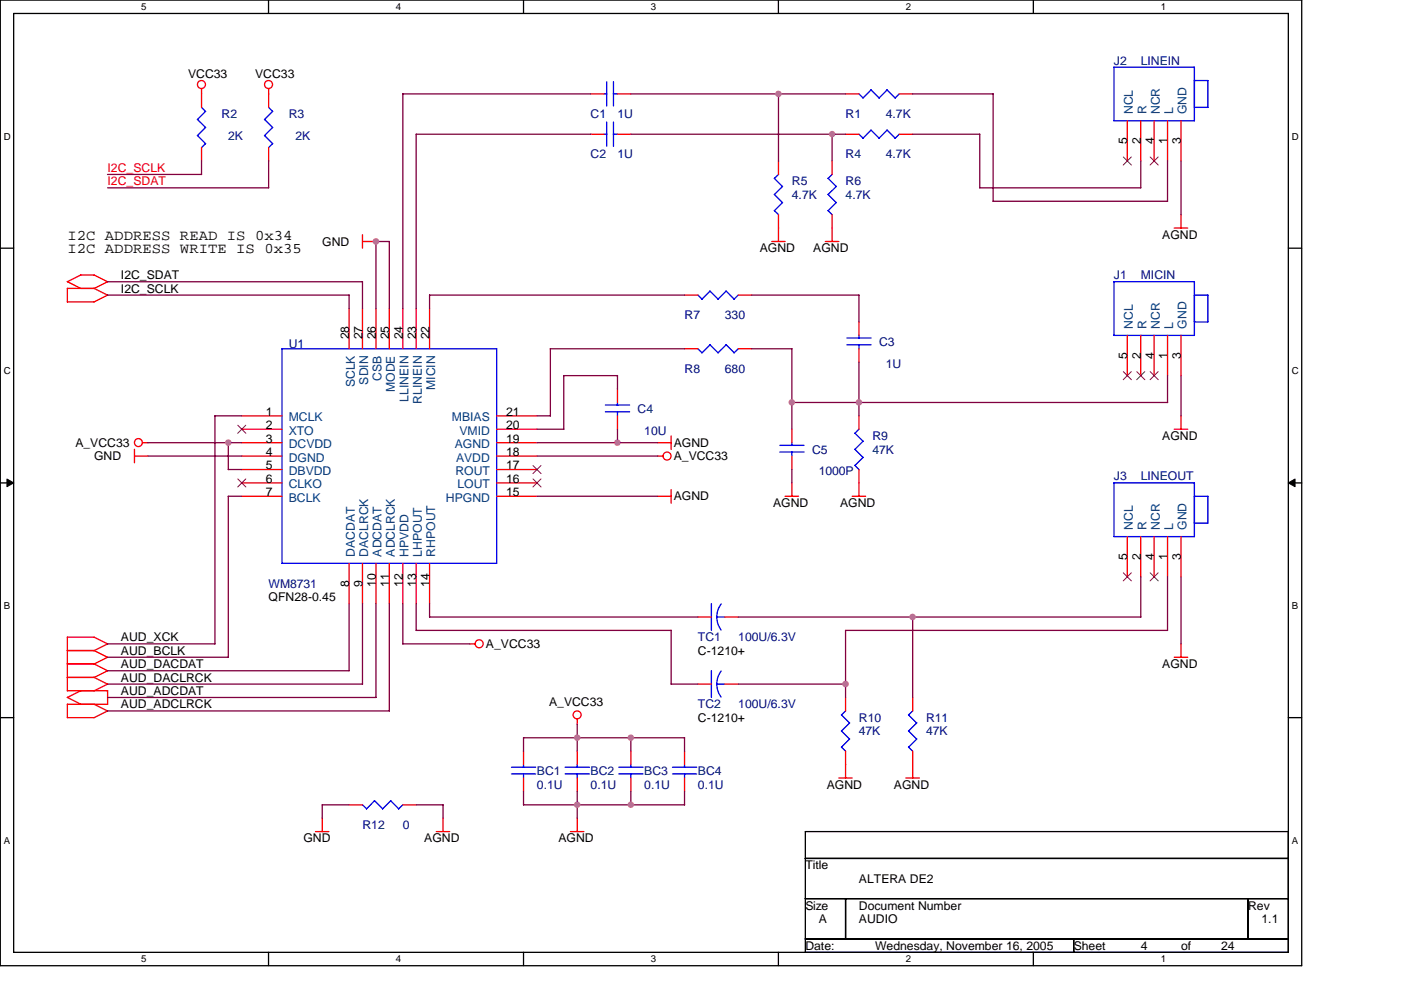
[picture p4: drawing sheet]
<svg xmlns="http://www.w3.org/2000/svg" width="297mm" height="210mm" viewBox="0 0 297 210" stroke-linecap="round" stroke-linejoin="round" font-family="sans-serif">
<path d="M.1 0h275.9v204.8h-275.9zM2.9 2.9h270.3v199.1h-270.3z" fill="none" stroke="#000" stroke-width=".28"/>
<g fill="#fff">
<path d="M29.9 .3h1.1v2.3h-1.1z"/>
<path d="M29.9 202.3h1.1v2.3h-1.1z"/>
</g>
<path d="M56.9 0v2.9M56.9 202v2.8" fill="none" stroke="#000" stroke-width=".28"/>
<g fill="#fff">
<path d="M83.9 .3h1.2v2.3h-1.2z"/>
<path d="M83.9 202.3h1.2v2.3h-1.2z"/>
</g>
<path d="M111 0v2.9M111 202v2.8" fill="none" stroke="#000" stroke-width=".28"/>
<g fill="#fff">
<path d="M138 .3h1.1v2.3h-1.1z"/>
<path d="M138 202.3h1.1v2.3h-1.1z"/>
</g>
<path d="M165 0v2.9M165 202v2.8" fill="none" stroke="#000" stroke-width=".28"/>
<g fill="#fff">
<path d="M192 .3h1.2v2.3h-1.2z"/>
<path d="M192 202.3h1.2v2.3h-1.2z"/>
</g>
<path d="M219.1 0v2.9M219.1 202v2.8" fill="none" stroke="#000" stroke-width=".28"/>
<g fill="#fff">
<path d="M246.1 .3h1.1v2.3h-1.1z"/>
<path d="M246.1 202.3h1.1v2.3h-1.1z"/>
<path d="M.8 27.7h1.5v2.3h-1.5z"/>
<path d="M273.9 27.7h1.5v2.3h-1.5z"/>
<path d="M.8 77.5h1.5v2.3h-1.5z"/>
<path d="M273.9 77.5h1.5v2.3h-1.5z"/>
</g>
<path d="M.1 52.6h2.8M273.2 52.6h2.8" fill="none" stroke="#000" stroke-width=".28"/>
<g fill="#fff">
<path d="M.8 127.3h1.4v2.3h-1.4z"/>
<path d="M273.9 127.3h1.3v2.3h-1.3z"/>
</g>
<path d="M.1 102.4h2.8M273.2 102.4h2.8" fill="none" stroke="#000" stroke-width=".28"/>
<path d="M1.5 101.6l1.4 .8-1.4 .8zM273.2 102.4l1.4-.8v1.6z" fill="#000" stroke="#000" stroke-width=".21"/>
<g fill="#fff">
<path d="M.8 177.1h1.4v2.3h-1.4z"/>
<path d="M273.9 177.1h1.3v2.3h-1.3z"/>
</g>
<path d="M.1 152.2h2.8M273.2 152.2h2.8M170.7 176.4h102.5v25.6h-102.5zM170.7 182.1h102.5M170.7 190.6h102.5M170.7 199.2h102.5M179.3 190.6v8.6M227.6 199.2v2.8M264.6 190.6v8.6" fill="none" stroke="#000" stroke-width=".28"/>
<g fill="none" stroke="#f00" stroke-width=".28">
<path d="M42.7 18.8v4M57 18.8v4M125.2 19.9h2.9M130.9 19.9h2.8M179.3 19.9h2.8M190.6 19.9h2.9M42.7 31.3v2.8M57 31.3v2.8M125.2 28.5h2.9M130.9 28.5h2.8M165.1 34.1v2.9M176.4 34.1v2.9"/>
<path d="M179.3 28.5h2.8M190.6 28.5h2.9M239 25.6v8.5M241.9 25.6v8.5M244.7 25.6v8.5M247.5 25.6v8.5M250.4 25.6v8.5M17.1 58.3h2.9l2.8 1.5M17.1 58.3l-2.8 1.5 2.8 1.4M22.8 59.8l-2.9 1.4M76.9 51.2h2.8M76.9 49.8v2.8"/>
<path d="M163.6 51.2h2.9M165.1 45.5v5.7M175 51.2h2.9M176.4 45.5v5.7M249 48.4h2.8M250.4 45.5v2.9M22.8 62.6l-2.9 1.5M22.8 62.6l-2.8-1.4h-5.7v2.8h5.7M74 65.4v8.6M76.9 65.4v8.6M79.7 65.4v8.6M82.5 65.4v8.6"/>
<path d="M85.4 65.4v8.6M88.2 65.4v8.6M91.1 65.4v8.6M145.1 62.6h2.9M145.1 74h2.9M156.5 62.6h2.9M156.5 74h2.9M182.1 68.3v2.8M182.1 74v2.8M239 71.1v8.6M241.9 71.1v8.6M244.7 71.1v8.6"/>
<path d="M247.5 71.1v8.6M250.4 71.1v8.6M28.5 96.7h2.9M28.5 95.3v2.8M30.2 93.9h1.2M51.3 96.7h8.5M51.3 93.9h8.5M51.3 91h8.5M51.3 88.2h8.5M51.3 99.6h8.5M105.3 96.7h8.6M105.3 93.9h8.6"/>
<path d="M105.3 91h8.6M105.3 88.2h8.6M105.3 99.6h8.6M130.9 82.5v2.9M130.9 88.2v2.8M139.4 96.7h1.2M139.4 93.9h2.9M142.3 92.5v2.8M167.9 91v2.9M167.9 96.7v2.9M182.1 88.2v2.8M182.1 99.6v5.7"/>
<path d="M249 91h2.8M250.4 88.2v2.8M51.3 105.3h8.5M51.3 102.4h8.5M74 119.5v8.5M76.9 119.5v8.5M79.7 119.5v8.5M82.5 119.5v8.5M85.4 119.5v8.5M88.2 119.5v8.5M91.1 119.5v8.5M105.3 105.3h8.6"/>
<path d="M105.3 102.4h8.6M139.4 105.3h2.9M142.3 103.8v2.9M166.5 105.3h2.8M167.9 102.4v2.9M180.7 105.3h2.8M239 113.8v8.5M241.9 113.8v8.5M244.7 113.8v8.5M247.5 113.8v8.5M250.4 113.8v8.5M14.3 138h5.7l2.8 1.4"/>
<path d="M14.3 135.1v11.4h8.5M14.3 135.1h5.7l2.8 1.5M22.8 139.4l-2.9 1.4M22.8 136.6l-2.9 1.4M99.6 136.6h1.2M148 130.9h2.8M153.7 130.9h2.8M249 139.4h2.8M250.4 136.5v2.9M14.3 140.8h5.7l2.8 1.5M14.3 143.7h5.7l2.8 1.4M17.1 146.5l-2.8 1.4 2.8 1.5"/>
<path d="M20 149.4l2.8 1.4M22.8 149.4h-8.5v2.8h5.7M22.8 142.3l-2.9 1.4M22.8 150.8l-2.9 1.4M22.8 145.1l-2.9 1.4M22.8 146.5v2.9M111 159.3v2.9M122.4 152.5v1.1M122.4 159.3v2.9M133.7 159.3v2.9M145.1 159.3v2.9M148 145.1h2.8"/>
<path d="M153.7 145.1h2.8M179.3 147.9v2.9M179.3 159.3v5.7M193.5 147.9v2.9M193.5 159.3v5.7M66.9 176.4h2.8M68.3 173.5v2.9M74 170.7h2.9M85.4 170.7h2.8M92.5 176.4h2.9M93.9 173.5v2.9M111 165v2.9"/>
<path d="M120.9 176.4h2.9M122.4 165v2.9M122.4 173.5v2.9M133.7 165v2.9M145.1 165v2.9M177.8 165h2.9M192.1 165h2.8"/>
<circle cx="42.7" cy="17.9" r=".85"/>
<circle cx="56.9" cy="17.9" r=".85"/>
<circle cx="29.3" cy="93.9" r=".84"/>
<circle cx="141.4" cy="96.7" r=".85"/>
<circle cx="101.6" cy="136.5" r=".85"/>
<circle cx="122.4" cy="151.6" r=".84"/>
</g>
<g fill="none" stroke="#00f" stroke-width=".28">
<path d="M128.1 19.9h.5M128.6 17.3v5.2M130 19.9h.9M130.1 17.3v5.2M182.1 19.9l.9 .9M184.7 19l1.7 1.8M184.7 19.1l-1.7 1.7M188.1 19l1.7 1.8M188.1 19.1l-1.7 1.7M190.6 19.9l-.8 .9M236.2 14.2h17v11.4h-17zM253.2 17.1h2.9v5.7h-2.9"/>
<path d="M41.9 25.3l1.7 1.8M41.9 28.7l1.7 1.8M42.7 22.8l.9 .8M43.6 23.6l-1.8 1.8M43.6 27l-1.8 1.8M43.6 30.5l-.9 .8M56.1 28.7l1.7 1.8-.9 .8M57 22.8l.8 .8-1.7 1.8 1.7 1.7-1.7 1.7M128.1 28.5h.5M128.6 25.9v5.1M130 28.5h.9M130.1 25.9v5.1"/>
<path d="M164.2 37.8l1.7 1.7-1.7 1.8M165.1 37l-.9 .8M176.4 37l-.8 .8 1.7 1.7-1.7 1.7 1.7 1.8M184.7 27.6l1.7 1.7 1.7-1.7M184.7 27.6l-1.7 1.7-.9-.9M188.1 27.6l1.7 1.7M190.6 28.5l-.8 .8M164.2 44.7l.9 .8M164.2 41.2l1.7 1.8M165.9 42.9l-1.7 1.8M177.3 42.9l-1.7 1.8 .8 .8M236.2 59.8h17v11.3h-17z"/>
<path d="M59.8 74h45.5v45.5h-45.5zM148 62.6l.8 .9M150.5 61.7l1.7 1.8M150.5 73.1l1.7 1.7 1.8-1.7M150.5 61.7l-1.7 1.8M150.5 73.1l-1.7 1.7-.8-.8M153.9 61.7l1.8 1.8M153.9 73.1l1.8 1.7M154 61.7l-1.8 1.8M156.5 62.6l-.9 .9M156.5 74l-.9 .8M179.6 73.1h5.1"/>
<path d="M179.6 71.7h5.1M182.1 71.1v.6M182.1 73.1v.9M253.2 62.6h2.9v5.7h-2.9M128.4 87.4h5.1M128.4 85.9h5.1M130.9 85.4v.5M130.9 87.3v.9M165.3 95.9h5.2M165.3 94.5h5.2M167.9 93.9v.6M167.9 95.9v.8"/>
<path d="M181.2 98.7l.9 .9M181.2 95.3l1.8 1.7M181.2 91.9l1.8 1.7M182.1 91l-.8 .9M183 97l-1.7 1.7M183 93.6l-1.7 1.7M236.2 102.4h17v11.4h-17zM253.2 105.3h2.9v5.7h-2.9M150.8 128v5.7M152 130.9l.2 1.4 .7 1.3M152 130.9h1.7M152.9 128.1l-.7 1.3-.2 1.5"/>
<path d="M150.8 142.2v5.7M152 145.1l.2 1.4 .7 1.3M152 145.1h1.7M152.9 142.3l-.7 1.3-.2 1.5M178.4 158.5l.9 .8M178.4 151.6l1.7 1.8M179.3 150.8l-.9 .8M180.1 156.7l-1.7 1.8M180.1 153.3l-1.7 1.7 1.7 1.8M192.6 158.5l.9 .8M192.6 151.6l1.8 1.7-1.8 1.7 1.8 1.7-1.8 1.8M193.5 150.8l-.9 .8"/>
<path d="M76.8 170.7l.9 .9 1.7-1.8 1.7 1.8M84.5 171.6l-1.7-1.8-1.7 1.8M85.4 170.7l-.9 .9M108.4 164.1h5.2M108.4 162.7h5.2M111 162.2v.6M111 164.1v.9M119.8 164.1h5.2M119.8 162.7h5.2M122.4 162.2v.6M122.4 164.1v.9M131.2 164.1h5.1"/>
<path d="M131.2 162.7h5.1M133.7 162.2v.6M133.7 164.1v.9M142.6 164.1h5.1M142.6 162.7h5.1M145.1 162.2v.6M145.1 164.1v.9"/>
</g>
<g fill="none" stroke="#804000" stroke-width=".21">
<path d="M238.2 33.3l1.7 1.7M239.9 33.3l-1.8 1.7M243.9 33.3l1.7 1.7M245.6 33.3l-1.8 1.7M238.2 78.8l1.7 1.7M239.9 78.8l-1.8 1.7M241 78.8l1.7 1.7M242.7 78.8l-1.7 1.7M243.9 78.8l1.7 1.7M245.6 78.8l-1.8 1.7M50.4 90.2l1.7 1.7M52.1 90.2l-1.7 1.7"/>
<path d="M113 98.7l1.7 1.8M114.7 98.7l-1.7 1.8M50.4 101.6l1.7 1.7M52.1 101.6l-1.7 1.7M113 101.6l1.7 1.7M114.7 101.6l-1.7 1.7M238.2 121.5l1.7 1.7M239.9 121.5l-1.8 1.7M243.9 121.5l1.7 1.7M245.6 121.5l-1.8 1.7"/>
</g>
<g fill="none" stroke="#800040" stroke-width=".28">
<path d="M85.4 19.9h39.8M85.4 19.9v45.5M133.7 19.9h45.6M165.1 19.9v14.3M193.5 19.9h17.1M210.6 19.9v22.8M42.7 34.1v2.9h-19.9M57 34.1v5.7h-34.2M125.2 28.5l-37-.1v37M133.7 28.5h45.6M176.4 28.5v5.7M193.5 28.5h14.2v11.3h34.2v-5.7"/>
<path d="M247.5 34.1v8.6M250.4 34.1v11.5M22.8 59.8l54.1-.1v5.7M82.5 51.2v14.3M82.6 51.2h-2.9v14.2M210.5 42.7h37M22.8 62.6h51.2M74 62.6v2.8M91.1 62.6h54.1M91.1 62.6v2.8M145.1 74h-28.4v14.2M159.4 62.6h22.7v5.7"/>
<path d="M159.4 74h8.5M167.9 74v17M182.1 76.8v11.4M247.5 79.7v5.7M250.4 79.7v8.5M31.3 93.9h20M31.3 96.7h20M45.5 88.2h5.8M45.6 88.2v48.4h-22.8M48.4 93.9v5.7h2.9M113.9 96.7h25.6M113.9 93.9h25.6"/>
<path d="M113.9 88.2h2.8M130.9 82.5v-2.8h-11.4v11.3h-5.6M130.9 91v2.9M167.9 85.4h79.7M167.9 99.6v2.8M51.3 105.3h-2.9v34.1h-25.6M113.9 105.3h25.6M74 128v14.3h-51.2M76.9 128v17.1h-54.1M79.7 128v19.9h-56.9M82.5 128v22.8M85.4 128v8.6h14.2"/>
<path d="M88.2 128v5.7h54.1M91.1 128v2.9h56.9M142.3 133.7v11.4M156.5 130.9h85.4M193.5 130.9v17.1M241.9 122.3v8.6M247.5 122.3v11.4h-68.2v14.2M250.4 122.3v14.3M22.8 150.8h59.8M122.4 153.6v5.7M133.7 156.5v2.8M142.3 145.1h5.7"/>
<path d="M145.1 156.5v2.8M145.2 156.5h-34.2v2.8M156.5 145.1h22.8M74 170.7h-5.7v2.9M88.2 170.7h5.8M93.9 170.7v2.9M111 167.9v2.8h34.1v-2.8M122.4 167.9v5.6M133.7 167.8v2.9"/>
</g>
<g fill="#f0f" stroke="#f0f" stroke-width=".28">
<circle cx="48.4" cy="93.9" r=".56"/>
<circle cx="182.1" cy="85.3" r=".56"/>
<circle cx="130.9" cy="93.9" r=".57"/>
<circle cx="176.4" cy="28.4" r=".55"/>
<circle cx="165" cy="19.9" r=".56"/>
<circle cx="179.3" cy="145.1" r=".57"/>
<circle cx="193.5" cy="130.9" r=".57"/>
<circle cx="79.7" cy="51.2" r=".57"/>
<circle cx="167.9" cy="85.3" r=".56"/>
<circle cx="122.4" cy="170.7" r=".56"/>
<circle cx="122.4" cy="156.5" r=".56"/>
<circle cx="133.7" cy="156.5" r=".55"/>
<circle cx="133.7" cy="170.7" r=".55"/>
</g>
<g font-size="3.1">
<text x="14.3" y="50.8">I2C ADDRESS READ IS 0x34</text>
<text x="14.3" y="53.7">I2C ADDRESS WRITE IS 0x35</text>
</g>
<g font-size="2.6">
<text x="39.9" y="16.6">VCC33</text>
<text x="54.1" y="16.6">VCC33</text>
<text x="239" y="30.6" transform="rotate(-90 239 30.6)">5</text>
<text x="241.8" y="30.6" transform="rotate(-90 241.8 30.6)">2</text>
<text x="244.7" y="30.6" transform="rotate(-90 244.7 30.6)">4</text>
<text x="247.5" y="30.6" transform="rotate(-90 247.5 30.6)">1</text>
<text x="250.4" y="30.6" transform="rotate(-90 250.4 30.6)">3</text>
<text x="68.3" y="52.1">GND</text>
<text x="161.1" y="53.5">AGND</text>
<text x="172.4" y="53.5">AGND</text>
<text x="246.4" y="50.7">AGND</text>
<text x="25.7" y="59.2">I2C_SDAT</text>
<text x="25.7" y="62.1">I2C_SCLK</text>
<text x="74" y="72" transform="rotate(-90 74 72)">28</text>
<text x="76.8" y="72" transform="rotate(-90 76.8 72)">27</text>
<text x="79.7" y="72" transform="rotate(-90 79.7 72)">26</text>
<text x="82.5" y="72" transform="rotate(-90 82.5 72)">25</text>
<text x="85.4" y="72" transform="rotate(-90 85.4 72)">24</text>
<text x="88.2" y="72" transform="rotate(-90 88.2 72)">23</text>
<text x="91.1" y="72" transform="rotate(-90 91.1 72)">22</text>
<text x="239" y="76.1" transform="rotate(-90 239 76.1)">5</text>
<text x="241.8" y="76.1" transform="rotate(-90 241.8 76.1)">2</text>
<text x="244.7" y="76.1" transform="rotate(-90 244.7 76.1)">4</text>
<text x="247.5" y="76.1" transform="rotate(-90 247.5 76.1)">1</text>
<text x="250.4" y="76.1" transform="rotate(-90 250.4 76.1)">3</text>
<text x="56.4" y="88.2">1</text>
<text x="107.3" y="88.2">21</text>
<text x="16" y="94.8">A_VCC33</text>
<text x="56.4" y="91">2</text>
<text x="56.4" y="93.9">3</text>
<text x="107.3" y="93.9">19</text>
<text x="107.3" y="91">20</text>
<text x="142.9" y="94.8">AGND</text>
<text x="246.4" y="93.3">AGND</text>
<text x="20" y="97.6">GND</text>
<text x="56.4" y="96.7">4</text>
<text x="56.4" y="99.6">5</text>
<text x="107.3" y="99.6">17</text>
<text x="107.3" y="96.7">18</text>
<text x="142.9" y="97.6">A_VCC33</text>
<text x="56.4" y="105.2">7</text>
<text x="56.4" y="102.4">6</text>
<text x="107.3" y="102.4">16</text>
<text x="107.3" y="105.2">15</text>
<text x="142.9" y="106.2">AGND</text>
<text x="163.9" y="107.6">AGND</text>
<text x="178.1" y="107.6">AGND</text>
<text x="239" y="118.8" transform="rotate(-90 239 118.8)">5</text>
<text x="241.8" y="118.8" transform="rotate(-90 241.8 118.8)">2</text>
<text x="244.7" y="118.8" transform="rotate(-90 244.7 118.8)">4</text>
<text x="247.5" y="118.8" transform="rotate(-90 247.5 118.8)">1</text>
<text x="250.4" y="118.8" transform="rotate(-90 250.4 118.8)">3</text>
<text x="74" y="124.4" transform="rotate(-90 74 124.4)">8</text>
<text x="76.8" y="124.4" transform="rotate(-90 76.8 124.4)">9</text>
<text x="79.7" y="124.4" transform="rotate(-90 79.7 124.4)">10</text>
<text x="82.5" y="124.4" transform="rotate(-90 82.5 124.4)">11</text>
<text x="85.4" y="124.4" transform="rotate(-90 85.4 124.4)">12</text>
<text x="88.2" y="124.4" transform="rotate(-90 88.2 124.4)">13</text>
<text x="91.1" y="124.4" transform="rotate(-90 91.1 124.4)">14</text>
<text x="57" y="127.5">QFN28-0.45</text>
<text x="25.7" y="136">AUD_XCK</text>
<text x="103" y="137.5">A_VCC33</text>
<text x="25.7" y="138.9">AUD_BCLK</text>
<text x="25.7" y="141.7">AUD_DACDAT</text>
<text x="148" y="138.9">C-1210+</text>
<text x="246.4" y="141.7">AGND</text>
<text x="25.7" y="144.6">AUD_DACLRCK</text>
<text x="25.7" y="147.4">AUD_ADCDAT</text>
<text x="116.4" y="149.7">A_VCC33</text>
<text x="25.7" y="150.2">AUD_ADCLRCK</text>
<text x="148" y="153.1">C-1210+</text>
<text x="175.3" y="167.3">AGND</text>
<text x="189.5" y="167.3">AGND</text>
<text x="64.3" y="178.7">GND</text>
<text x="90" y="178.7">AGND</text>
<text x="118.4" y="178.7">AGND</text>
<text x="170.7" y="184.4">Title</text>
<text x="182.1" y="187.2">ALTERA DE2</text>
<text x="170.7" y="192.9">Size</text>
<text x="173.6" y="195.8">A</text>
<text x="182.1" y="192.9">Document Number</text>
<text x="182.1" y="195.8">AUDIO</text>
<text x="264.6" y="192.9">Rev</text>
<text x="267.5" y="195.8">1.1</text>
<text x="170.7" y="201.5">Date:</text>
<text x="185.5" y="201.5">Wednesday, November 16, 2005</text>
<text x="227.6" y="201.5">Sheet</text>
<text x="241.9" y="201.5">4</text>
<text x="250.4" y="201.5">of</text>
<text x="258.9" y="201.5">24</text>
</g>
<g font-size="2.6" fill="#000080">
<text x="236.2" y="13.7">J2</text>
<text x="241.9" y="13.7">LINEIN</text>
<text x="47" y="25.1">R2</text>
<text x="48.4" y="29.6">2K</text>
<text x="61.2" y="25.1">R3</text>
<text x="62.6" y="29.6">2K</text>
<text x="125.2" y="25.1">C1</text>
<text x="130.9" y="25.1">1U</text>
<text x="179.3" y="25.1">R1</text>
<text x="187.8" y="25.1">4.7K</text>
<text x="125.2" y="33.6">C2</text>
<text x="130.9" y="33.6">1U</text>
<text x="179.3" y="33.6">R4</text>
<text x="187.8" y="33.6">4.7K</text>
<text x="167.9" y="39.3">R5</text>
<text x="179.3" y="39.3">R6</text>
<text x="167.9" y="42.1">4.7K</text>
<text x="179.3" y="42.1">4.7K</text>
<text x="236.2" y="59.2">J1</text>
<text x="241.9" y="59.2">MICIN</text>
<text x="145.1" y="67.8">R7</text>
<text x="153.7" y="67.8">330</text>
<text x="61.2" y="73.7">U1</text>
<text x="186.4" y="73.4">C3</text>
<text x="187.8" y="78">1U</text>
<text x="145.1" y="79.1">R8</text>
<text x="153.7" y="79.1">680</text>
<text x="135.2" y="87.7">C4</text>
<text x="136.6" y="92.2">10U</text>
<text x="185" y="93.3">R9</text>
<text x="172.2" y="96.2">C5</text>
<text x="173.6" y="100.8">1000P</text>
<text x="185" y="96.2">47K</text>
<text x="236.2" y="101.9">J3</text>
<text x="241.9" y="101.9">LINEOUT</text>
<text x="57" y="124.7">WM8731</text>
<text x="148" y="136">TC1</text>
<text x="156.5" y="136">100U/6.3V</text>
<text x="148" y="150.2">TC2</text>
<text x="156.5" y="150.2">100U/6.3V</text>
<text x="182.1" y="153.1">R10</text>
<text x="182.1" y="155.9">47K</text>
<text x="196.3" y="153.1">R11</text>
<text x="196.3" y="155.9">47K</text>
<text x="113.9" y="164.5">BC1</text>
<text x="113.9" y="167.3">0.1U</text>
<text x="125.2" y="164.5">BC2</text>
<text x="125.2" y="167.3">0.1U</text>
<text x="136.6" y="164.5">BC3</text>
<text x="136.6" y="167.3">0.1U</text>
<text x="148" y="164.5">BC4</text>
<text x="148" y="167.3">0.1U</text>
<text x="76.9" y="175.9">R12</text>
<text x="85.4" y="175.9">0</text>
</g>
<g font-size="2.6" fill="#004080">
<text x="240.2" y="24.2" transform="rotate(-90 240.2 24.2)">NCL</text>
<text x="243.1" y="24.2" transform="rotate(-90 243.1 24.2)">R</text>
<text x="245.9" y="24.2" transform="rotate(-90 245.9 24.2)">NCR</text>
<text x="248.7" y="24.2" transform="rotate(-90 248.7 24.2)">L</text>
<text x="251.6" y="24.2" transform="rotate(-90 251.6 24.2)">GND</text>
<text x="240.2" y="69.7" transform="rotate(-90 240.2 69.7)">NCL</text>
<text x="243.1" y="69.7" transform="rotate(-90 243.1 69.7)">R</text>
<text x="245.9" y="69.7" transform="rotate(-90 245.9 69.7)">NCR</text>
<text x="248.7" y="69.7" transform="rotate(-90 248.7 69.7)">L</text>
<text x="251.6" y="69.7" transform="rotate(-90 251.6 69.7)">GND</text>
<text x="75.2" y="82.2" transform="rotate(-90 75.2 82.2)">SCLK</text>
<text x="78" y="81.6" transform="rotate(-90 78 81.6)">SDIN</text>
<text x="80.9" y="80.7" transform="rotate(-90 80.9 80.7)">CSB</text>
<text x="83.7" y="83.2" transform="rotate(-90 83.7 83.2)">MODE</text>
<text x="92.3" y="82.7" transform="rotate(-90 92.3 82.7)">MICIN</text>
<text x="61.2" y="89.4">MCLK</text>
<text x="86.6" y="85.2" transform="rotate(-90 86.6 85.2)">LLINEIN</text>
<text x="89.4" y="85.6" transform="rotate(-90 89.4 85.6)">RLINEIN</text>
<text x="95.8" y="89.4">MBIAS</text>
<text x="61.2" y="92.2">XTO</text>
<text x="61.2" y="95.1">DCVDD</text>
<text x="96.4" y="95.1">AGND</text>
<text x="97.4" y="92.2">VMID</text>
<text x="61.2" y="97.9">DGND</text>
<text x="61.2" y="100.8">DBVDD</text>
<text x="96.6" y="100.8">ROUT</text>
<text x="96.7" y="97.9">AVDD</text>
<text x="61.2" y="106.4">BCLK</text>
<text x="61.2" y="103.6">CLKO</text>
<text x="94.5" y="106.4">HPGND</text>
<text x="97" y="103.6">LOUT</text>
<text x="240.2" y="112.4" transform="rotate(-90 240.2 112.4)">NCL</text>
<text x="243.1" y="112.4" transform="rotate(-90 243.1 112.4)">R</text>
<text x="245.9" y="112.4" transform="rotate(-90 245.9 112.4)">NCR</text>
<text x="248.7" y="112.4" transform="rotate(-90 248.7 112.4)">L</text>
<text x="251.6" y="112.4" transform="rotate(-90 251.6 112.4)">GND</text>
<text x="75.2" y="118.1" transform="rotate(-90 75.2 118.1)">DACDAT</text>
<text x="78" y="118.1" transform="rotate(-90 78 118.1)">DACLRCK</text>
<text x="80.9" y="118.1" transform="rotate(-90 80.9 118.1)">ADCDAT</text>
<text x="83.7" y="118.1" transform="rotate(-90 83.7 118.1)">ADCLRCK</text>
<text x="86.6" y="118.1" transform="rotate(-90 86.6 118.1)">HPVDD</text>
<text x="89.4" y="118.1" transform="rotate(-90 89.4 118.1)">LHPOUT</text>
<text x="92.3" y="118.1" transform="rotate(-90 92.3 118.1)">RHPOUT</text>
</g>
<g font-size="2.6" fill="#f00">
<text x="22.8" y="36.4">I2C_SCLK</text>
<text x="22.8" y="39.3">I2C_SDAT</text>
</g>
<g font-size="2">
<text x="29.9" y="2.1">5</text>
<text x="83.9" y="2.1">4</text>
<text x="138" y="2.1">3</text>
<text x="192" y="2.1">2</text>
<text x="246.1" y="2.1">1</text>
<text x=".8" y="29.6">D</text>
<text x="273.9" y="29.6">D</text>
<text x=".8" y="79.4">C</text>
<text x="273.9" y="79.4">C</text>
<text x=".8" y="129.2">B</text>
<text x="273.9" y="129.2">B</text>
<text x=".8" y="178.9">A</text>
<text x="273.9" y="178.9">A</text>
<text x="29.9" y="204.1">5</text>
<text x="83.9" y="204.1">4</text>
<text x="138" y="204.1">3</text>
<text x="192" y="204.1">2</text>
<text x="246.1" y="204.1">1</text>
</g>
</svg>
